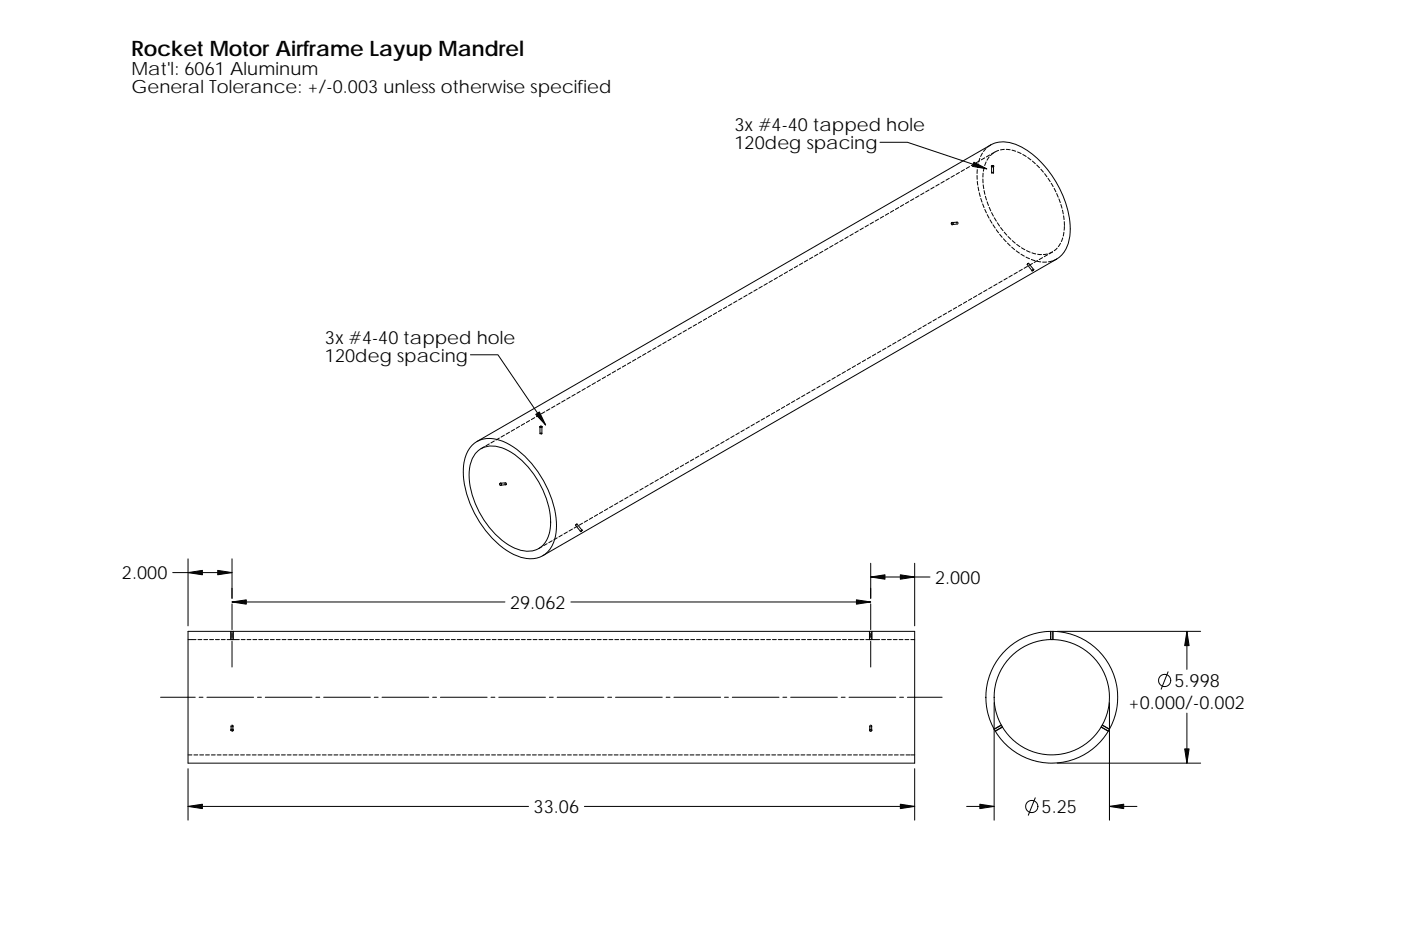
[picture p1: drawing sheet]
<svg xmlns="http://www.w3.org/2000/svg" width="457mm" height="305mm" viewBox="0 0 457 305" stroke-linecap="round" stroke-linejoin="round" font-family="sans-serif">
<g fill="none" stroke="#000" stroke-width=".33">
<path d="M287.2 46.4h8.9l25.9 8.7M308.1 59.1l-1.1 .7M309.8 58.2l-1.1 .6M311.4 57.2l-1.1 .7M313.1 56.3l-1.1 .6M314.7 55.3l-1.1 .7M316.4 54.4l-1.1 .6M318.1 53.4l-1.2 .7M318.9 57.3v1.2M318.9 55.4v1.2M318.9 59.2l.2 1.2M319.2 53.5l-.2 1.2"/>
<path d="M319.7 52.5l-1.1 .6M319.8 51.6l-.4 1.3M320.6 50l-.6 1.1M320.8 58.4v1.3M320.8 56.5v1.3M321.2 54.6l-.3 1.3M321.4 51.5l-1.1 .7M321.8 48.5l-.8 .9M321.8 52.9l-.5 1.1M322.8 51.2l-.7 1.1M323 50.6l-1.1 .6M323.3 47.3l-1.1 .7"/>
<path d="M323.3 47.3l-167.7 96.8M323.3 47.3a10.7 10.7 0 0 1 10.9 1.1 33.3 33.3 0 0 1 15 27.5 10.4 10.4 0 0 1-4.4 8.7M323.5 54.1a.35 .35 0 0 1 .5-.2 .35 .35 0 0 1 .2 .5h-.4zM323.6 54.2v2.2M323.7 56.5l-.1-.2 .4-.1 .2 .2-.2 .2M324.2 49.9l-1 .9M324.2 54.2v2.2M324.7 49.6l-1.1 .6M325.9 49.1l-1.2 .5M327.7 48.7l-1.2 .2M328.4 48.7l1.2 .2M330.3 49l1.2 .4"/>
<path d="M332.1 49.6l1.1 .5M333.8 50.4l1.1 .7M335.4 51.4l1 .8M336.9 52.6l1 .8M338.3 53.8l.9 1M339.7 55.2l.8 1M340.9 56.7l.8 1M342 58.2l.7 1.1M343 59.8l.7 1.1M273.5 79.1l-1.1 .7M275.1 78.2l-1.1 .6M276.8 77.2l-1.1 .7"/>
<path d="M278.4 76.3l-1.1 .6M280.1 75.3l-1.1 .7M281.7 74.4l-1.1 .6M283.4 73.4l-1.1 .7M285.1 72.5l-1.1 .6M286.7 71.5l-1.1 .7M288.4 70.6l-1.1 .6M290 69.6l-1.1 .7M291.7 68.7l-1.1 .6M293.3 67.7l-1.1 .6M294.9 66.8l-1.1 .6M296.6 65.8l-1.1 .6"/>
<path d="M298.2 64.9l-1.1 .6M299.9 63.9l-1.1 .6M301.5 62.9l-1.1 .7M303.2 62l-1.1 .6M304.8 61l-1.1 .7M306.5 60.1l-1.1 .6M310.5 73l.1-.3h.3v.6M312.1 72.8l.1-.2h.3v.5M312.4 72.5l-1.7 .1M312.4 73.1l-1.6 .2M319.2 61l.2 1.3M319.6 62.9l.3 1.2"/>
<path d="M320.1 64.7l.4 1.3M320.7 66.5l.4 1.2M320.8 60.3l.2 1.3M321.1 62.2l.3 1.2M321.4 68.3l.5 1.2M321.6 64.1l.3 1.2M322.1 65.9l.5 1.2M322.2 70l.6 1.2M322.8 67.6l.5 1.2M323.1 71.7l.6 1.1M323.6 69.4l.6 1.1M324.1 73.4l.7 1"/>
<path d="M324.5 71.1l.6 1.1M325.1 75l.8 1M325.5 72.7l.7 1.1M326.2 76.5l.8 .9M326.5 74.3l.8 1M327.5 77.9l.8 1M327.7 75.8l.8 .9M328.8 79.3l.9 .9M329 77.2l.9 .9M330.3 78.5l1 .9M331.8 79.8l1 .7M344 61.5l.6 1.1"/>
<path d="M344.8 63.2l.5 1.1M345.6 64.9l.4 1.2M346.1 79.4l-.7 1.1M346.2 66.7l.4 1.2M346.7 68.6l.3 1.2M346.8 77.6l-.4 1.2M347.1 70.4l.1 1.3M347.2 75.8l-.2 1.2M347.3 72.3l.1 1.3M347.3 73.9v1.2M238.8 99.1l-1.1 .7M240.5 98.2l-1.1 .6"/>
<path d="M242.1 97.2l-1.1 .7M243.8 96.3l-1.1 .6M245.4 95.3l-1.1 .7M247.1 94.4l-1.1 .6M248.8 93.4l-1.1 .7M250.4 92.5l-1.1 .6M252.1 91.5l-1.1 .7M253.7 90.6l-1.1 .6M255.4 89.6l-1.1 .7M257 88.7l-1.1 .6M258.7 87.7l-1.1 .6M260.3 86.8l-1.1 .6"/>
<path d="M262 85.8l-1.1 .6M263.6 84.9l-1.1 .6M265.2 83.9l-1.1 .6M266.9 83l-1.1 .6M268.5 82l-1.1 .6M270.2 81l-1.1 .7M271.8 80.1l-1.1 .6M313.8 99.3l-1.1 .6M315.5 98.4l-1.1 .6M317.1 97.4l-1.1 .6M318.8 96.5l-1.1 .6M320.4 95.5l-1.1 .6"/>
<path d="M322.1 94.6l-1.1 .6M323.7 93.6l-1.1 .6M325.4 92.6l-1.1 .7M327 91.7l-1.1 .6M328.7 90.7l-1.1 .7M330.2 80.6l.9 .9M330.3 89.8l-1.1 .6M331.6 81.9l1.1 .7M332 88.8l-1.1 .7M333.2 83l1.1 .6M333.4 80.9l1.1 .6M333.6 87.9l-1.1 .6"/>
<path d="M334.8 83.9l1.2 .5M335 81.8l1.2 .5M335.2 86.3l.8 1M335.3 86.9l-1.1 .7M335.5 86l-.3 .3 .4-.3M335.7 85.9l.8 1M336 87.4l.8 1M336.5 87l.8 1M336.6 84.7l1.2 .4M336.8 82.5l1.2 .4M336.9 88.2l.5-.3-.6 .5zM336.9 86l-1.1 .6"/>
<path d="M337 88.2l.3-.2-.5 .4zM338.4 85.2l1.2 .3M338.6 85l-1.1 .7M338.6 83l1.3 .1M340.2 84.1l-1.1 .6M341.5 85.5h-1.2M341.8 82.9l-1.3 .2M341.9 83.1l-1.1 .7M343.4 85.2l-1.2 .2M343.5 82.2l-1.1 .6M343.5 82.2l-1.1 .5M344.8 84.6l-1.2 .5"/>
<path d="M344.8 84.6l-167.7 96.7M345 81l-1 .8M153.5 115.8h9l15.6 22.9M204.2 119.1l-1.1 .7M205.8 118.2l-1.1 .6M207.5 117.2l-1.1 .7M209.1 116.3l-1.1 .6M210.8 115.3l-1.1 .7M212.5 114.4l-1.2 .6M214.1 113.4l-1.1 .7M215.8 112.5l-1.1 .6M217.4 111.5l-1.1 .7"/>
<path d="M219.1 110.6l-1.1 .6M220.7 109.6l-1.1 .7M222.4 108.7l-1.1 .6M224 107.7l-1.1 .7M225.7 106.8l-1.1 .6M227.3 105.8l-1.1 .6M229 104.9l-1.1 .6M230.6 103.9l-1.1 .6M232.2 103l-1.1 .6M233.9 102l-1.1 .6M235.5 101l-1.1 .7M237.2 100.1l-1.1 .6"/>
<path d="M279.2 119.3l-1.1 .7M280.8 118.4l-1.1 .6M282.5 117.4l-1.1 .6M284.1 116.5l-1.1 .6M285.8 115.5l-1.1 .6M287.4 114.6l-1.1 .6M289.1 113.6l-1.1 .6M290.7 112.6l-1.1 .7M292.4 111.7l-1.1 .6M294 110.7l-1.1 .7M295.7 109.8l-1.1 .6M297.3 108.8l-1.1 .7"/>
<path d="M299 107.9l-1.1 .6M300.7 106.9l-1.1 .7M302.3 106l-1.1 .6M303.9 105l-1.1 .7M305.6 104.1l-1.1 .6M307.2 103.1l-1.1 .7M308.9 102.2l-1.1 .6M310.5 101.2l-1.1 .7M312.2 100.3l-1.1 .6M169.5 139.1l-1.1 .7M171.2 138.2l-1.1 .6M172.8 137.2l-1.1 .7"/>
<path d="M174.5 136.3l-1.1 .6M176.1 135.3l-1.1 .7M176.2 139.2a.35 .35 0 0 1 .4-.1 .35 .35 0 0 1 .2 .4h-.5zM176.2 139.3v2.2M176.8 139.3v2.2M177.8 134.4l-1.1 .6M179.5 133.4l-1.1 .7M181.1 132.5l-1.1 .6M182.8 131.5l-1.1 .7M184.4 130.6l-1.1 .6M186.1 129.6l-1.1 .7M187.7 128.7l-1.1 .6"/>
<path d="M189.4 127.7l-1.1 .7M191 126.8l-1.1 .6M192.7 125.8l-1.1 .6M194.3 124.9l-1.1 .6M196 123.9l-1.1 .6M197.6 123l-1.1 .6M199.3 122l-1.1 .6M200.9 121.1l-1.1 .6M202.5 120.1l-1.1 .6M244.5 139.3l-1.1 .7M246.2 138.4l-1.1 .6M247.8 137.4l-1.1 .6"/>
<path d="M249.5 136.5l-1.1 .6M251.1 135.5l-1.1 .6M252.8 134.6l-1.1 .6M254.4 133.6l-1.1 .6M256.1 132.7l-1.1 .6M257.7 131.7l-1.1 .6M259.4 130.7l-1.1 .7M261 129.8l-1.1 .6M262.7 128.8l-1.1 .7M264.4 127.9l-1.2 .6M266 126.9l-1.1 .7M267.7 126l-1.1 .6"/>
<path d="M269.3 125l-1.1 .7M270.9 124.1l-1.1 .6M272.6 123.1l-1.1 .7M274.2 122.2l-1.1 .6M275.9 121.2l-1.1 .7M277.5 120.3l-1.1 .6M153.9 145.5a8.6 8.6 0 0 1 10.1-1.5 31.7 31.7 0 0 1 16.1 19 20.8 20.8 0 0 1 .3 14.7 8 8 0 0 1-10.1 4.2 28.2 28.2 0 0 1-15.5-14.5 26.5 26.5 0 0 1-3.2-17.3 10.1 10.1 0 0 1 2.3-4.6zM155.9 147.2a8 8 0 0 1 9-.6 28.7 28.7 0 0 1 14.8 24.9 8.3 8.3 0 0 1-5.6 8.2 13.7 13.7 0 0 1-11.5-4.5 29.2 29.2 0 0 1-9.5-21.3 9.8 9.8 0 0 1 2.8-6.7zM158.1 145.8l-1.1 .6M159.7 144.9l-1.1 .6M161.3 143.9l-1.1 .6M163 143l-1.1 .6"/>
<path d="M163.1 158.1v-.1a.29 .29 0 0 1 .5-.1 .29 .29 0 0 1-.1 .4M164.6 142l-1.1 .6M165 157.6l-1.7 .1M165 158.2l-1.6 .1M166.3 141.1l-1.1 .6M167.9 140.1l-1.1 .6M176.3 141.6v-.2l.2-.1 .3 .2-.2 .2M209.9 159.3l-1.1 .7M211.5 158.4l-1.1 .6M213.2 157.4l-1.1 .7M214.8 156.5l-1.1 .6M216.5 155.5l-1.1 .6"/>
<path d="M218.1 154.6l-1.1 .6M219.8 153.6l-1.1 .6M221.4 152.7l-1.1 .6M223.1 151.7l-1.1 .6M224.7 150.7l-1.1 .7M226.4 149.8l-1.1 .6M228 148.8l-1.1 .7M229.7 147.9l-1.1 .6M231.4 146.9l-1.1 .7M233 146l-1.1 .6M234.7 145l-1.1 .7M236.3 144.1l-1.1 .6"/>
<path d="M238 143.1l-1.1 .7M239.6 142.2l-1.1 .6M241.2 141.2l-1.1 .7M242.9 140.3l-1.1 .6M176.9 178.4l-1.1 .6M178.5 177.4l-1.1 .7M180.2 176.5l-1.1 .6M181.8 175.5l-1.1 .6M183.5 174.6l-1.1 .6M185.1 173.6l-1.1 .6M186.8 172.7l-1.1 .6M187.8 171.4l.8 1"/>
<path d="M188.2 171l-.4 .4 .3-.3M188.3 171l.8 1M188.4 171.7l-1.1 .6M188.7 172.4l.8 1M189.1 172l.8 1M189.4 173.4l.6-.4zM189.7 173.2l.2-.1-.4 .3zM190.1 170.8l-1.1 .6M191.7 169.8l-1.1 .6M193.4 168.8l-1.1 .7M195.1 167.9l-1.1 .6M196.7 166.9l-1.1 .7"/>
<path d="M198.4 166l-1.1 .6M200 165l-1.1 .7M201.7 164.1l-1.1 .6M203.3 163.1l-1.1 .7M205 162.2l-1.1 .6M206.6 161.2l-1.1 .7M208.2 160.3l-1.1 .6M56.4 186.9h19.3M61.4 182.4v21.8M75.7 197.1v8.4M75.7 182.4v12.9M75.7 196.4h89.1"/>
<path d="M186.3 196.4h97.8M284.1 197.1v8.4M284.1 188.3h19.4M284.1 183.8v11.5M298.5 183.8v20.4M61.4 208.7h2.6M64.6 208.7h1.3M66.5 208.7h1.3M68.4 208.7h1.3M70.3 208.7h1.3M72.2 208.7h1.3M74.1 208.7h1.3"/>
<path d="M75.3 206v1.3M75.4 208.7h.6M75.4 206h-14v43h237.1v-43h-14M75.4 206h.6M75.4 207.5v1.2M75.4 206v1.3M75.7 206.7v1.3M75.7 209.3v8.4M76 208.7h2.1M76 206h207.8M76 206v1.3M76 207.5v1.2"/>
<path d="M76.1 206v1.3M76.1 207.5v1.2h-.8v-1.2M78.7 208.7h1.3M80.6 208.7h1.3M82.5 208.7h1.3M84.4 208.7h1.3M86.3 208.7h1.3M88.2 208.7h1.3M90.1 208.7h1.3M92.1 208.7h1.2M94 208.7h1.2M95.9 208.7h1.2"/>
<path d="M97.8 208.7h1.2M99.7 208.7h1.2M101.6 208.7h1.2M103.5 208.7h1.3M105.4 208.7h1.3M107.3 208.7h1.3M109.2 208.7h1.3M111.1 208.7h1.3M113 208.7h1.3M114.9 208.7h1.3M116.8 208.7h1.3M118.7 208.7h1.3"/>
<path d="M120.6 208.7h1.3M122.5 208.7h1.3M124.4 208.7h1.3M126.3 208.7h1.3M128.2 208.7h1.3M130.2 208.7h1.2M132.1 208.7h1.2M134 208.7h1.2M135.9 208.7h1.2M137.8 208.7h1.2M139.7 208.7h1.2M141.6 208.7h1.3"/>
<path d="M143.5 208.7h1.3M145.4 208.7h1.3M147.3 208.7h1.3M149.2 208.7h1.3M151.1 208.7h1.3M153 208.7h1.3M154.9 208.7h1.3M156.8 208.7h1.3M158.7 208.7h1.3M160.6 208.7h1.3M162.5 208.7h1.3M164.4 208.7h1.3"/>
<path d="M166.3 208.7h1.3M168.3 208.7h1.2M170.2 208.7h1.2M172.1 208.7h1.2M174 208.7h1.2M175.9 208.7h1.2M177.8 208.7h1.2M179.7 208.7h1.3M181.6 208.7h1.3M183.5 208.7h1.3M185.4 208.7h1.3M187.3 208.7h1.3"/>
<path d="M189.2 208.7h1.3M191.1 208.7h1.3M193 208.7h1.3M194.9 208.7h1.3M196.8 208.7h1.3M198.7 208.7h1.3M200.6 208.7h1.3M202.5 208.7h1.3M204.4 208.7h1.3M206.4 208.7h1.2M208.3 208.7h1.2M210.2 208.7h1.2"/>
<path d="M212.1 208.7h1.2M214 208.7h1.2M215.9 208.7h1.2M217.8 208.7h1.3M219.7 208.7h1.3M221.6 208.7h1.3M223.5 208.7h1.3M225.4 208.7h1.3M227.3 208.7h1.3M229.2 208.7h1.3M231.1 208.7h1.3M233 208.7h1.3"/>
<path d="M234.9 208.7h1.3M236.8 208.7h1.3M238.7 208.7h1.3M240.6 208.7h1.3M242.5 208.7h1.3M244.5 208.7h1.2M246.4 208.7h1.2M248.3 208.7h1.2M250.2 208.7h1.2M252.1 208.7h1.2M254 208.7h1.2M255.9 208.7h1.3"/>
<path d="M257.8 208.7h1.3M259.7 208.7h1.3M261.6 208.7h1.3M263.5 208.7h1.3M265.4 208.7h1.3M267.3 208.7h1.3M269.2 208.7h1.3M271.1 208.7h1.3M273 208.7h1.3M274.9 208.7h1.3M276.8 208.7h1.3M278.7 208.7h1.3"/>
<path d="M280.6 208.7h1.3M282.6 208.7h1.2M283.7 206v1.3M283.8 208.7h.7M283.8 206h.7M283.8 207.5v1.2M283.8 206v1.3M284.1 206.7v1.3M284.1 209.3v8.4M284.5 208.7h1.2M284.5 206v1.3M284.5 207.5v1.2"/>
<path d="M284.5 207.5v1.2h-.8v-1.2M285.8 208.7h1.3M287.7 208.7h1.3M289.6 208.7h1.3M291.5 208.7h1.3M293.4 208.7h1.3M295.3 208.7h1.3M297.2 208.7h1.3M342.8 207.5v1.2M342.8 206v1.3M342.9 207.5v1.2M342.9 206v1.3"/>
<path d="M343.2 208.7h.1M343.6 206v1.3M343.6 207.5v1.2M345 206h46.8M381.2 219.2l-2.3 5.7M387.3 206v12.4M52.4 227.5h11.3M65 227.5h1.3M67.5 227.5h15.3M75.3 238.4a.37 .37 0 0 1 .2-.5 .37 .37 0 0 1 .5 .2 .37 .37 0 0 1-.2 .5M75.4 236.9h.1M75.4 236.9v1.4"/>
<path d="M75.6 236.7h.1a.31 .31 0 0 1 .3 .2 .31 .31 0 0 1-.2 .4 .31 .31 0 0 1-.4-.3M75.6 238h.1M76 237v1.2M84 227.5h1.3M86.6 227.5h15.2M103.1 227.5h1.3M105.6 227.5h15.3M122.1 227.5h1.3M124.7 227.5h15.2M141.2 227.5h1.3M143.7 227.5h15.3M160.2 227.5h1.3"/>
<path d="M162.8 227.5h15.2M179.3 227.5h1.3M181.8 227.5h15.3M198.3 227.5h1.3M200.9 227.5h15.2M217.4 227.5h1.3M219.9 227.5h15.3M236.4 227.5h1.3M239 227.5h15.2M255.5 227.5h1.3M258 227.5h15.3M274.5 227.5h1.3"/>
<path d="M277.1 227.5h15.2M283.8 236.9h.1M283.8 236.9v1.4M284 238a.37 .37 0 0 0-.2 .4 .37 .37 0 0 0 .5 .2 .37 .37 0 0 0 .2-.4M284.1 236.7a.3 .3 0 0 1 .3 .2 .3 .3 0 0 1-.2 .4 .3 .3 0 0 1-.4-.3M284.1 238h.1M284.5 237l-.1 1.2M293.6 227.5h1.3M296.1 227.5h11.3M324.4 237.9l1.1-.5-1.1 .6M324.4 229.3v38.4M324.4 238h.1"/>
<path d="M324.8 238.6h.1M325.9 237.9l-1.1 .7M325.9 238l-1.1 .6M326.7 236.6l-1.1 .6M326.8 236.7l-1.1 .6M326.9 236.9h.1M327.1 237.2l-1.1 .6M327.2 237.3l-1.2 .6M359.3 237.3l1.1 .6M359.4 237.2l1 .6M359.5 236.9v.1M359.7 236.7l1.1 .6"/>
<path d="M359.7 236.6l1.1 .6M360.5 238l1.2 .6M360.6 237.9l1.1 .7M360.9 237.3l1.2 .6M360.9 237.4l1.1 .6M362.1 229.3v38.4M387.3 232.7v16.3M61.4 246.4h1.2M61.4 250.8v16.9M63.3 246.4h1.2M65.2 246.4h1.2M67.1 246.4h1.2"/>
<path d="M69 246.4h1.3M70.9 246.4h1.3M72.8 246.4h1.3M74.7 246.4h1.3M76.6 246.4h1.3M78.5 246.4h1.3M80.4 246.4h1.3M82.3 246.4h1.3M84.2 246.4h1.3M86.1 246.4h1.3M88 246.4h1.3M89.9 246.4h1.3"/>
<path d="M91.8 246.4h1.3M93.7 246.4h1.3M95.7 246.4h1.2M97.6 246.4h1.2M99.5 246.4h1.2M101.4 246.4h1.2M103.3 246.4h1.2M105.2 246.4h1.2M107.1 246.4h1.3M109 246.4h1.3M110.9 246.4h1.3M112.8 246.4h1.3"/>
<path d="M114.7 246.4h1.3M116.6 246.4h1.3M118.5 246.4h1.3M120.4 246.4h1.3M122.3 246.4h1.3M124.2 246.4h1.3M126.1 246.4h1.3M128 246.4h1.3M129.9 246.4h1.3M131.8 246.4h1.3M133.8 246.4h1.2M135.7 246.4h1.2"/>
<path d="M137.6 246.4h1.2M139.5 246.4h1.2M141.4 246.4h1.2M143.3 246.4h1.2M145.2 246.4h1.3M147.1 246.4h1.3M149 246.4h1.3M150.9 246.4h1.3M152.8 246.4h1.3M154.7 246.4h1.3M156.6 246.4h1.3M158.5 246.4h1.3"/>
<path d="M160.4 246.4h1.3M162.3 246.4h1.3M164.2 246.4h1.3M166.1 246.4h1.3M168 246.4h1.3M169.9 246.4h1.3M171.9 246.4h1.2M173.8 246.4h1.2M175.7 246.4h1.2M177.6 246.4h1.2M179.5 246.4h1.2M181.4 246.4h1.2"/>
<path d="M183.3 246.4h1.3M185.2 246.4h1.3M187.1 246.4h1.3M189 246.4h1.3M190.9 246.4h1.3M192.8 246.4h1.3M194.7 246.4h1.3M196.6 246.4h1.3M198.5 246.4h1.3M200.4 246.4h1.3M202.3 246.4h1.3M204.2 246.4h1.3"/>
<path d="M206.1 246.4h1.3M208 246.4h1.3M210 246.4h1.2M211.9 246.4h1.2M213.8 246.4h1.2M215.7 246.4h1.2M217.6 246.4h1.2M219.5 246.4h1.2M221.4 246.4h1.3M223.3 246.4h1.3M225.2 246.4h1.3M227.1 246.4h1.3"/>
<path d="M229 246.4h1.3M230.9 246.4h1.3M232.8 246.4h1.3M234.7 246.4h1.3M236.6 246.4h1.3M238.5 246.4h1.3M240.4 246.4h1.3M242.3 246.4h1.3M244.2 246.4h1.3M246.1 246.4h1.3M248.1 246.4h1.2M250 246.4h1.2"/>
<path d="M251.9 246.4h1.2M253.8 246.4h1.2M255.7 246.4h1.2M257.6 246.4h1.2M259.5 246.4h1.3M261.4 246.4h1.3M263.3 246.4h1.3M265.2 246.4h1.3M267.1 246.4h1.3M269 246.4h1.3M270.9 246.4h1.3M272.8 246.4h1.3"/>
<path d="M274.7 246.4h1.3M276.6 246.4h1.3M278.5 246.4h1.3M280.4 246.4h1.3M282.3 246.4h1.3M284.2 246.4h1.3M286.2 246.4h1.2M288.1 246.4h1.2M290 246.4h1.2M291.9 246.4h1.2M293.8 246.4h1.2M295.7 246.4h1.2"/>
<path d="M297.2 246.4h1.3M298.5 250.8v16.9M345 249h46.8M61.4 263.2h111.1M190.7 263.2h107.8M315.4 263.2h9M337.8 260.4l-2.2 5.6M362.1 263.2h8.9"/>
<circle cx="323.9" cy="54.2" r=".29"/>
<circle cx="310.7" cy="73" r=".36"/>
<circle cx="176.6" cy="139.4" r=".27"/>
<circle cx="163.4" cy="158.1" r=".35"/>
<circle cx="165" cy="157.9" r=".29"/>
<circle cx="75.7" cy="238.3" r=".3"/>
<circle cx="284.1" cy="238.3" r=".3"/>
<circle cx="343.2" cy="227.5" r="18.8"/>
<circle cx="343.2" cy="227.5" r="21.5"/>
<circle cx="380.1" cy="222.1" r="1.99"/>
<circle cx="336.7" cy="263.2" r="2"/>
</g>
<g fill="#000" stroke="#000" stroke-width=".33">
<path d="M317.8 52.9l4.2 2.2-4.6-.8z" fill-rule="evenodd"/>
<path d="M174.8 135.2l1.2-.8 2.1 4.3z" fill-rule="evenodd"/>
<path d="M61.4 186.9l4.6-.8v1.5z" fill-rule="evenodd"/>
<path d="M75.7 196.4l4.7-.7v1.5z" fill-rule="evenodd"/>
<path d="M71.1 186.1l4.6 .8-4.6 .7z" fill-rule="evenodd"/>
<path d="M284.1 188.3l4.7-.7v1.4z" fill-rule="evenodd"/>
<path d="M279.5 195.7l4.6 .7-4.6 .8z" fill-rule="evenodd"/>
<path d="M293.8 187.6l4.7 .7-4.7 .7z" fill-rule="evenodd"/>
<path d="M387.3 206l.7 4.7h-1.4z" fill-rule="evenodd"/>
<path d="M386.6 244.4h1.4l-.7 4.6z" fill-rule="evenodd"/>
<path d="M61.4 263.2l4.6-.8v1.5z" fill-rule="evenodd"/>
<path d="M293.8 262.4l4.7 .8-4.7 .7z" fill-rule="evenodd"/>
<path d="M319.8 262.4l4.6 .8-4.6 .7z" fill-rule="evenodd"/>
<path d="M362.1 263.2l4.6-.8v1.5z" fill-rule="evenodd"/>
</g>
<text font-size="7" x="42.9" y="18.4">Rocket Motor Airframe Layup Mandrel</text>
<g font-size="5.9">
<text x="42.9" y="24.4">Mat'l: 6061 Aluminum</text>
<text x="42.9" y="30.4">General Tolerance: +/-0.003 unless otherwise specified</text>
<text x="239.7" y="42.8">3x #4-40 tapped hole</text>
<text x="239.7" y="48.7">120deg spacing</text>
<text x="106" y="112.2">3x #4-40 tapped hole</text>
<text x="106" y="118.1">120deg spacing</text>
<text x="39.8" y="189.1">2.000</text>
<text x="305.1" y="190.5">2.000</text>
<text x="166.4" y="198.7">29.062</text>
<text x="383.3" y="224.2">5.998</text>
<text x="368.3" y="231.4">+0.000/-0.002</text>
<text x="174.1" y="265.4">33.06</text>
<text x="339.9" y="265.4">5.25</text>
</g>
</svg>
